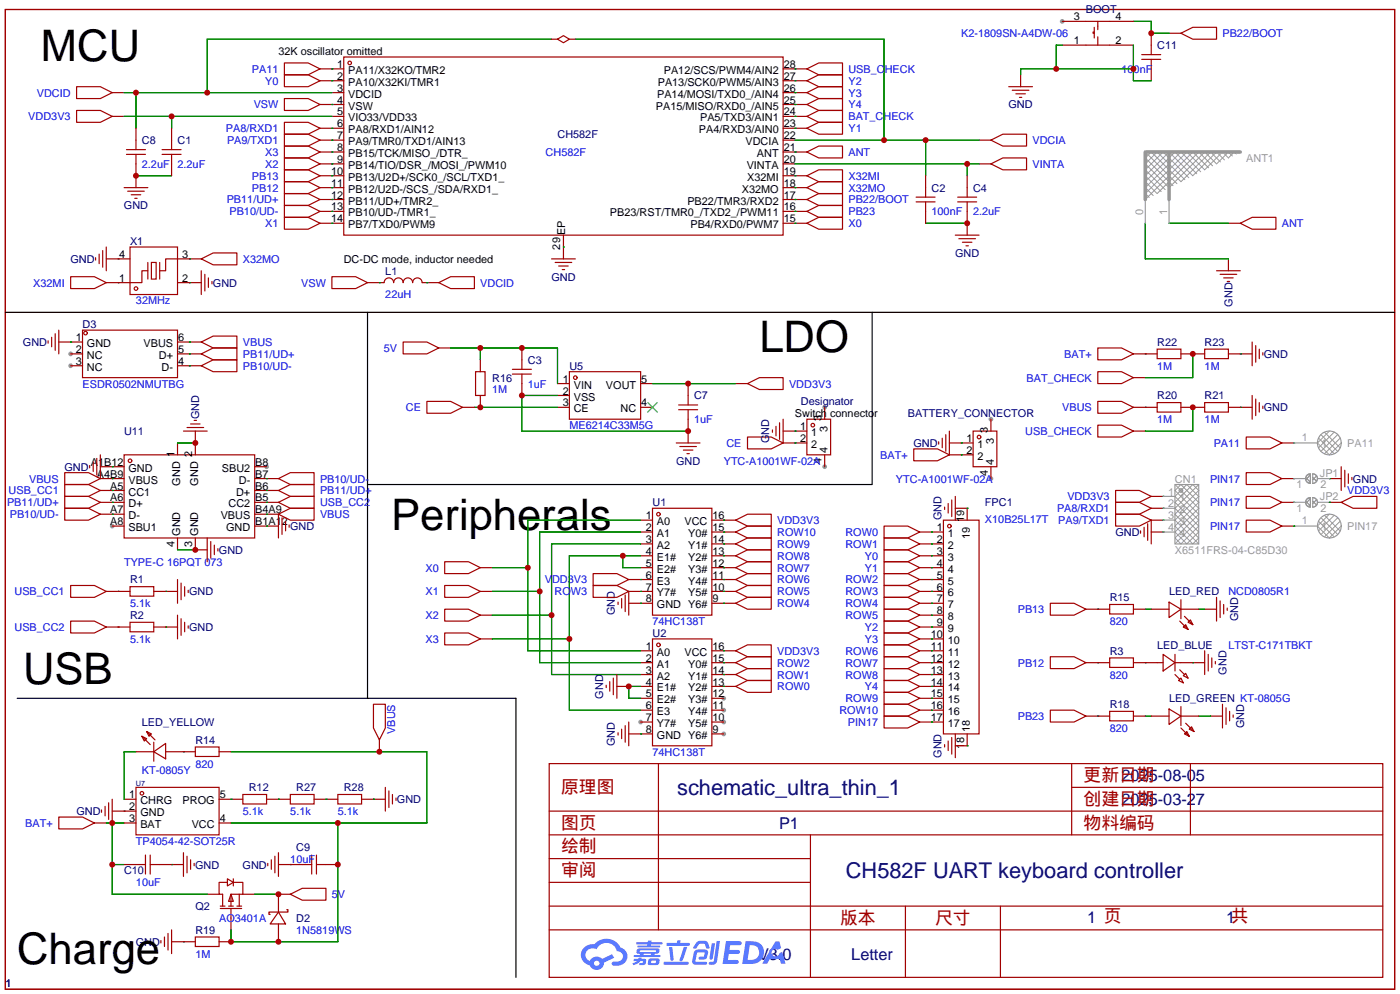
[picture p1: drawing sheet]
<svg xmlns="http://www.w3.org/2000/svg" width="299mm" height="213mm" viewBox="0 0 299 213" stroke-linecap="round" stroke-linejoin="round" font-family="sans-serif">
<g fill="#999">
<circle cx="15.1" cy="75.7" r=".51"/>
<circle cx="15.1" cy="78.2" r=".51"/>
<circle cx="227.2" cy="4.6" r=".51"/>
<circle cx="137" cy="154.4" r=".51"/>
<circle cx="154.8" cy="157" r=".51"/>
<circle cx="154.8" cy="154.4" r=".51"/>
<circle cx="154.8" cy="151.9" r=".51"/>
<circle cx="154.8" cy="149.4" r=".51"/>
<circle cx="24" cy="112.5" r=".51"/>
<circle cx="57" cy="99.8" r=".51"/>
<circle cx="212" cy="89.7" r=".51"/>
<circle cx="212" cy="102.4" r=".51"/>
<circle cx="176.4" cy="87.1" r=".51"/>
<circle cx="176.4" cy="99.8" r=".51"/>
</g>
<g fill="none" stroke="#a10000" stroke-width=".25">
<path d="M1.1 2h297.2v209.6h-297.2zM117.5 163.3h178.3v45.7h-178.3zM117.5 178.6h178.3M117.5 173.5h178.3M140.8 163.3v35.6M173.4 178.6v30.4M229.2 163.3v15.3M229.2 168.4h66.6M254.6 163.3v15.3M117.5 183.6h55.9M117.5 198.9h178.3M117.5 193.8h178.3"/>
<path d="M117.5 188.7h55.9M193.7 193.8v15.2M214 193.8v15.2"/>
</g>
<g fill="#5487ff">
<path d="M155.3 201.3h2.7a.48 .48 0 0 1 .7 .4 .48 .48 0 0 1-.7 .5h-1.8l-.2 1h1.9a.43 .43 0 0 1 .4 .4 .43 .43 0 0 1-.5 .4h-1.9l-.2 1.3h1.7a.45 .45 0 0 1 .6 .2 .45 .45 0 0 1-.2 .6l-3.2 .1z"/>
<path d="M165.9 201.3h.8l.4 1.5-.7 .3a.84 .84 0 0 0-1.2 .3 .84 .84 0 0 0 .3 1.2 .84 .84 0 0 0 1.1-.5l.1-.2 .6-.3 .7 2.5h-.9l-.3-1h-2.1l-.6 1h-1.1z"/>
<path d="M152.2 201.8h.8l-.5 3.2a.36 .36 0 0 1-.4 .3 .36 .36 0 0 1-.3-.4z"/>
<path d="M153.3 201.3h.7l-.6 4.3a1.13 1.13 0 0 1-1.8 .5l.2-.4h.7l.2-.2z"/>
<path d="M149 201.6l.6-.4h1a.77 .77 0 0 1 .9 .6l.3 .9-.2 .2h-.5l-.3-.9-.2-.1h-1l-.7 1-.6-.1v-.1z"/>
<path d="M148.6 203.4l.5-.3h1.7a.81 .81 0 0 1 .7 .5 .81 .81 0 0 1-.2 .8 .81 .81 0 0 1-.9 .8h-.7a.32 .32 0 0 1-.3-.3 .32 .32 0 0 1 .4-.3h.7l.3-.9-1.7 .1-.3 1.9h2.1a.32 .32 0 0 1 .4 .4 .32 .32 0 0 1-.4 .3l-2.3-.1-.5-.3v-.5z"/>
<path d="M142 205.7h5a.33 .33 0 0 1 .3 .4 .33 .33 0 0 1-.3 .3h-4.9l-.2-.2z"/>
<path d="M146.3 202.5h.7l-.6 2a.98 .98 0 0 1-.8 1.1l-.3-.3z"/>
<path d="M143.1 202.6h.7l.3 2.6a.34 .34 0 0 1-.3 .3 .34 .34 0 0 1-.4-.2z"/>
<path d="M142.6 201.7h2.2l.2-.6h.6l-.1 .6h1.8a.32 .32 0 0 1 .3 .3 .32 .32 0 0 1-.4 .3h-4.5l-.1-.1z"/>
<path d="M135.6 205.1h.9l.1-.2 .7-.1-.1 .3h.9a.82 .82 0 0 1-.6 1.3h-.7v-.4h.6l.1-.4a.68 .68 0 0 0-1 .4l-1 .4-.2-.4 1-.4h-.8z"/>
<path d="M136.1 201.5h2.5v-.3h.8l-.1 .3h2.2l.2 .3-.2 .2h-2.3v.2h1.8l.2 .3-.2 .2h-4.5l-.1-.5h2l.1-.2h-2.3l-.1-.2z"/>
<path d="M159.5 201.3l-.7 4.9h1.6a2.5 2.5 0 0 0 3-2.5 2.5 2.5 0 0 0-3.1-2.4zM160.4 202.2a1.61 1.61 0 0 1 2 1.4 1.61 1.61 0 0 1-1.8 1.7h-.7z"/>
<path d="M136.3 203a.55 .55 0 0 0-.2 .8 .55 .55 0 0 0 .7 .2l.1 .3h-1.3v.3l5.5 .1 .2-.2-.2-.2h-1.2l.2-.3a.7 .7 0 0 0 .8-.2 .7 .7 0 0 0 0-.9l-4.1-.1zM136.9 203.3l3.3-.1 .2 .2-.2 .2h-3.2zM137.6 204h1.7l-.2 .3h-1.4z"/>
<path d="M138.8 205.2a1.05 1.05 0 0 0-.1 1.2 2.91 2.91 0 0 0 2.2-.2 .98 .98 0 0 0 0-1.2h-1.6zM139.4 205.5l.8-.1 .1 .4-.2 .2h-.8z"/>
<path d="M125 202.6a2.23 2.23 0 0 0-.7 2.3 2.23 2.23 0 0 0 1.8 1.6 1.58 1.58 0 0 0 1.8 .9 1.58 1.58 0 0 0 1.3-1.5l2.2-1.1-.5-.7-2.1 1a1.65 1.65 0 0 0-2.6 .4 1.47 1.47 0 0 1-.8-2.1 1.47 1.47 0 0 1 2.2-.4 2.3 2.3 0 0 1 2.3-1.3 2.3 2.3 0 0 1 2.1 1.7 1.12 1.12 0 0 1 1.2 1.1 1.12 1.12 0 0 1-1.1 1.2h-.7a.45 .45 0 0 0-.6 .3 .45 .45 0 0 0 .5 .5 2.21 2.21 0 0 0 2.2-.5 2.21 2.21 0 0 0 .5-2.3 2.13 2.13 0 0 0-1.3-1.1 3.3 3.3 0 0 0-5.5-.6h-1.2zM127.1 206a.57 .57 0 0 1 1.1 0 .57 .57 0 0 1-1.1 0z"/>
</g>
<g fill="none" stroke="#a10000" stroke-width=".25">
<path d="M16.4 18.5h5.1l2.5 1.3-2.5 1.3h-5.1zM24 19.8h2.5M60.8 16h5.1l2.6 1.3-2.6 1.2h-5.1zM60.8 13.5h5.1l2.6 1.2-2.6 1.3h-5.1zM68.5 14.7h5M68.5 17.3h5M71 19.8h2.5M73.5 12.2h94v38.1h-94zM118 8.4h1.3M119.3 8.4l1.2-.8 1.3 .8-1.3 .7zM121.8 8.4h1.3M167.5 14.7h5.1"/>
<path d="M167.5 17.3h5.1M167.5 19.8h5.1M172.6 19.8l2.5-1.3h5.1v2.6h-5.1zM172.6 14.7l2.5-1.2h5.1v2.5h-5.1zM172.6 17.3l2.5-1.3h5.1v2.5h-5.1zM215.8 18.5h5.1M216.5 19.3h3.6M218.3 16v2.5M227.2 9.7h15.2M227.2 4.6h15.2M234.1 6.9h-.3v.2h.3M234.1 5.8v2.3"/>
<path d="M234.8 4.6v1.7M234.8 7.9v1.8M244.2 12.7h4.1M244.2 11.7h4.1M246.3 7.1v4.6M246.3 12.7v4.6M250.1 7.1h2.5M252.6 7.1l2.5-1.3h5.1v2.6h-5.1zM16.4 23.6h5.1l2.5 1.3-2.5 1.3h-5.1zM24 24.9h2.5M27.1 33h4M27.1 32h4"/>
<path d="M29.1 27.4v4.6M29.1 33v7.1M34.7 33h4M34.7 32h4M36.7 27.4v4.6M36.7 33v4.6M60.8 26.2h5.1l2.6 1.2-2.6 1.3h-5.1zM60.8 21.1h5.1l2.6 1.3-2.6 1.2h-5.1zM60.8 28.7h5.1l2.6 1.3-2.6 1.2h-5.1zM60.8 36.3h5.1l2.6 1.3-2.6 1.3h-5.1zM60.8 38.9h5.1l2.6 1.2-2.6 1.3h-5.1zM60.8 33.8h5.1l2.6 1.3-2.6 1.2h-5.1z"/>
<path d="M60.8 31.2h5.1l2.6 1.3-2.6 1.3h-5.1zM68.5 22.4h5M68.5 27.4h5M68.5 30h5M68.5 32.5h5M68.5 35.1h5M68.5 37.6h5M71 24.9h2.5M167.5 22.4h5.1M167.5 24.9h5.1M167.5 27.4h5.1M167.5 30h2.6"/>
<path d="M167.5 32.5h5.1M167.5 35.1h2.6M167.5 37.6h5.1M172.6 32.5l2.5-1.3h5.1v2.6h-5.1zM172.6 24.9l2.5-1.3h5.1v2.6h-5.1zM172.6 37.6l2.5-1.3h5.1v2.6h-5.1zM172.6 22.4l2.5-1.3h5.1v2.5h-5.1zM172.6 27.4l2.5-1.2h5.1v2.5h-5.1zM198 37.6v4.6M206.9 37.6v4.6M209.4 30h2.6M209.4 35.1h2.6"/>
<path d="M212 30l2.5-1.3h5.1v2.5h-5.1zM212 35.1l2.5-1.3h5.1v2.5h-5.1zM217.3 20.1h2M218.1 20.8h.5M15.1 59.2h5.1l2.5 1.3-2.5 1.2h-5.1zM20.4 55.1v.5M21.2 54.4v2M22 53.6v3.6M22.7 55.4h5.1M22.7 52.8v5.1M26.5 40.1h5.1M27.3 40.9h3.6"/>
<path d="M27.8 52.8h10.2v10.2h-10.2zM28.1 41.7h2M28.8 42.4h.5M31.6 57.9h-1.2v2.6h-7.7M31.6 56.1v3.6M32.4 56.1h1v3.6h-1zM34.2 56.1v3.6M43.1 55.4l2.5-1.3h5.1v2.5h-5.1zM43.1 55.4h-7.7v2.5h-1.2M43.1 57.9v5.1M43.8 58.7v3.5M44.6 59.4v2.1"/>
<path d="M60.8 41.4h5.1l2.6 1.3-2.6 1.2h-5.1zM60.8 43.9h5.1l2.6 1.3-2.6 1.3h-5.1zM60.8 46.5h5.1l2.6 1.3-2.6 1.2h-5.1zM68.5 40.1h5M68.5 42.7h5M68.5 45.2h5M68.5 47.8h5M71 59.2h5.1l2.5 1.3-2.5 1.2h-5.1zM118 55.4h5.1M118.7 56.1h3.6M119.5 56.9h2M120.3 57.7h.5"/>
<path d="M120.5 50.3v5.1M167.5 40.1h5.1M167.5 42.7h5.1M167.5 45.2h5.1M167.5 47.8h5.1M172.6 47.8l2.5-1.3h5.1v2.5h-5.1zM172.6 42.7l2.5-1.3h5.1v2.5h-5.1zM172.6 40.1l2.5-1.2h5.1v2.5h-5.1zM172.6 45.2l2.5-1.3h5.1v2.6h-5.1zM196 43.2h4M196 42.2h4M198 43.2v4.6"/>
<path d="M204.3 50.3h5.1M204.9 43.2h4M204.9 42.2h4M205.1 51.1h3.6M205.9 51.8h2M206.6 52.6h.5M206.9 43.2v7.1M260.2 57.9h5.1M261 58.7h3.5M261.7 59.4h2.1M262.8 47.8h2.5M262.8 55.4v2.5"/>
<path d="M265.3 47.8l2.5-1.3h5.1v2.5h-5.1zM10.3 72.9v.5M11 72.1v2.1M11.8 71.4v3.5M12.6 73.2h5.1M12.6 70.6v5.1M15.1 75.7h2.6M15.1 78.2h2.6M17.7 70.6h20.3v10.2h-20.3zM38 60.5h5.1M38 75.7h5.1M38 73.2h5.1"/>
<path d="M38 78.2h5.1M43.1 73.2l2.5-1.3h5.1v2.5h-5.1zM43.1 75.7l2.5-1.3h5.1v2.6h-5.1zM43.1 78.2l2.5-1.2h5.1v2.5h-5.1zM45.3 60.2v.5M78.6 60.5l3.6-.1a1.02 1.02 0 0 1 1-1 1.02 1.02 0 0 1 1 1.1M84.2 60.4a1.02 1.02 0 0 1 1-1 1.02 1.02 0 0 1 1 1.1M86.2 73.2h5.1l2.6 1.2-2.6 1.3h-5.1zM86.2 60.4a1.02 1.02 0 0 1 1.1-1 1.02 1.02 0 0 1 1 1.1M88.3 60.4a1.02 1.02 0 0 1 1-1 1.02 1.02 0 0 1 1 1.1M90.3 60.5h3.6M93.9 60.5l2.5-1.3h5.1v2.5h-5.1z"/>
<path d="M93.9 74.4h2.5M101.7 79.5h2.1v5.1h-2.1zM102.7 77v2.5M109.6 79h4.1M111.6 74.4v4.6M121.8 79.5h15.2v10.2h-15.2zM234.8 74.4h5.1l2.5 1.3-2.5 1.3h-5.1zM234.8 79.5h5.1l2.5 1.3-2.5 1.2h-5.1zM242.4 75.7h5.1M247.5 74.7h5.1v2h-5.1zM252.6 75.7h5.1M257.7 74.7h5.1v2h-5.1z"/>
<path d="M262.5 60.2h.5M262.8 75.7h5M267.8 73.2v5M268.6 73.9v3.6M269.4 74.7v2M270.1 75.4v.5M19.2 99.6v.5M19.9 98.8v2M20.7 98v3.6M21.5 99.8h5M21.5 97.3v5.1M26.5 97.3h28v17.8h-28z"/>
<path d="M38 94.7v2.6M39.2 92.2h5.1M40 91.4h3.6M40.8 90.7h2M41.5 89.9h.5M41.8 92.2v5.1M54.5 99.8h2.5M91.3 85.9h5.1l2.5 1.2-2.5 1.3h-5.1zM98.9 87.1h2.6M102.7 84.6v2.5M109.6 80h4.1M111.6 80v4.6"/>
<path d="M119.3 82h2.5M119.3 84.6h2.5M119.3 87.1h2.5M137 82h2.6M137 87.1h2.6M144.7 94.7h5M145.2 87.6h4M145.2 86.6h4M145.4 95.5h3.6M146.2 96.3h2M146.9 97h.5M147.2 82v4.6"/>
<path d="M147.2 87.6v7.1M157.4 82h2.5M159.9 82l2.5-1.2h5.1v2.5h-5.1zM159.9 93.5h5.1l2.5 1.2-2.5 1.3h-5.1zM165.2 91.9v.6M166 91.2v2M166.8 90.4v3.6M167.5 94.7h5.1M167.5 92.2h5.1M167.5 89.7v5M172.6 89.7h5.1v7.6h-5.1zM176.4 87.1v2.6"/>
<path d="M176.4 97.3v2.5M195.5 96h5l2.6 1.3-2.6 1.3h-5zM200.8 94.5v.5M201.5 93.7v2.1M202.3 93v3.5M203.1 94.7h5.1M203.1 97.3h5.1M203.1 92.2v5.1M208.2 92.2h5v7.6h-5zM212 89.7v2.5M212 99.8v2.6M234.8 85.9h5.1l2.5 1.2-2.5 1.3h-5.1z"/>
<path d="M234.8 90.9h5.1l2.5 1.3-2.5 1.3h-5.1zM242.4 87.1h5.1M242.4 92.2h2.6M242.4 80.8h2.6M247.5 86.1h5.1v2h-5.1zM252.6 87.1h5.1M257.7 86.1h5.1v2h-5.1zM262.8 87.1h5M266.6 93.5h5.1l2.5 1.2-2.5 1.3h-5.1zM267.8 84.6v5.1M268.6 85.3v3.6M269.4 86.1v2"/>
<path d="M270.1 86.9v.5M274.2 94.7h2.5M286.9 99.8v5.1M13.8 101.1h5.1l2.6 1.3-2.6 1.2h-5.1zM13.8 106.2h5.1l2.6 1.2-2.6 1.3h-5.1zM13.8 108.7h5.1l2.6 1.3-2.6 1.3h-5.1zM13.8 103.6h5.1l2.6 1.3-2.6 1.3h-5.1zM21.5 102.4h5M21.5 104.9h5M21.5 107.4h5M21.5 110h5M24 112.5h2.5"/>
<path d="M38 115.1v2.5M41.8 115.1v2.5h2.5M44.3 115.1v5M45.1 115.8v3.6M45.8 116.6v2M46.6 117.3v.6M54.5 102.4h5.1M54.5 104.9h5.1M54.5 107.4h5.1M54.5 110h5.1M54.5 112.5h5.1M59.6 110l2.5-1.3h5.1v2.6h-5.1z"/>
<path d="M59.6 107.4l2.5-1.2h5.1v2.5h-5.1zM59.6 104.9l2.5-1.3h5.1v2.6h-5.1zM59.6 102.4l2.5-1.3h5.1v2.5h-5.1zM59.6 110v5.1M60.3 110.7v3.6M61.1 111.5v2M61.8 112.3v.5M137 111.3h2.6M137 113.8h2.6M137 116.3h2.6M137 118.9h2.6M139.6 108.7h12.7v22.9h-12.7z"/>
<path d="M152.3 111.3h5.1M152.3 113.8h5.1M152.3 116.3h5.1M152.3 118.9h5.1M157.4 111.3l2.5-1.3h5.1v2.5h-5.1zM157.4 118.9l2.5-1.3h5.1v2.5h-5.1zM157.4 116.3l2.5-1.2h5.1v2.5h-5.1zM157.4 113.8l2.5-1.3h5.1v2.6h-5.1zM189.1 112.5h5.1l2.5 1.3-2.5 1.3h-5.1zM189.1 115.1h5.1l2.5 1.2-2.5 1.3h-5.1zM189.1 117.6h5.1l2.5 1.3-2.5 1.2h-5.1zM196.7 113.8h5.1"/>
<path d="M196.7 116.3h5.1M196.7 118.9h5.1M201.8 111.3h7.6v45.7h-7.6zM202.1 108.5v.5M202.8 107.7v2M203.6 106.9v3.6M204.3 108.7h2.6v2.6M204.3 106.2v5.1M238.6 107.4h5.1l2.6 1.3-2.6 1.3h-5.1zM238.6 110h5.1l2.6 1.3-2.6 1.2h-5.1zM238.6 104.9h5.1l2.6 1.3-2.6 1.2h-5.1zM244 113.5v.5"/>
<path d="M244.7 112.8v2M245.5 112v3.6M246.3 108.7h2.5M246.3 111.3h2.5M246.3 111.3v5M246.3 113.8h2.5M246.3 106.2h2.5M266.6 101.1h5.1l2.5 1.3-2.5 1.2h-5.1zM266.6 106.2h5.1l2.5 1.2-2.5 1.3h-5.1zM266.6 111.3h5.1l2.5 1.2-2.5 1.3h-5.1zM274.2 102.4h2.5M274.2 107.4h2.5"/>
<path d="M274.2 112.5h2.5M284.4 102.4h2.5M284.4 107.4h2.5M286.9 107.4l2.5-1.2h5.1v2.5h-5.1zM287.7 100.6v3.5M288.4 101.3v2.1M289.2 102.1v.5M15.1 125.2h5.1l2.5 1.3-2.5 1.3h-5.1zM15.1 132.8h5.1l2.5 1.3-2.5 1.3h-5.1zM22.7 126.5h5.1M22.7 134.1h5.1M27.8 125.5h5.1v2h-5.1z"/>
<path d="M27.8 133.1h5.1v2h-5.1zM32.9 126.5h5.1M32.9 134.1h5.1M38 124v5M38 131.6v5.1M38.7 124.7v3.6M38.7 132.3v3.6M39.5 125.5v2M39.5 133.1v2M40.3 126.2v.5M40.3 133.9v.5M95.1 120.1h5.1l2.5 1.3-2.5 1.3h-5.1z"/>
<path d="M95.1 125.2h5.1l2.5 1.3-2.5 1.3h-5.1zM95.1 130.3h5.1l2.5 1.3-2.5 1.2h-5.1zM95.1 135.4h5.1l2.5 1.3-2.5 1.2h-5.1zM102.7 126.5h2.6M102.7 121.4h2.6M102.7 131.6h2.6M102.7 136.7h2.6M126.9 122.7h5.1l2.5 1.3-2.5 1.2h-5.1zM126.9 125.2h5.1l2.5 1.3-2.5 1.3h-5.1zM132.2 128.8v.5M133 128v2M133.7 127.3v3.5"/>
<path d="M134.5 126.5h5.1M134.5 124h5.1M134.5 129h5.1M134.5 126.5v5.1M137 121.4h2.6M137 139.2h2.6M139.6 136.7h12.7v22.8h-12.7zM152.3 126.5h5.1M152.3 121.4h5.1M152.3 124h5.1M152.3 129h5.1M152.3 139.2h5.1"/>
<path d="M157.4 139.2l2.5-1.3h5.1v2.6h-5.1zM157.4 129l2.5-1.2h5.1v2.5h-5.1zM157.4 126.5l2.5-1.3h5.1v2.6h-5.1zM157.4 124l2.5-1.3h5.1v2.5h-5.1zM157.4 121.4l2.5-1.3h5.1v2.6h-5.1zM189.1 122.7h5.1l2.5 1.3-2.5 1.2h-5.1zM189.1 125.2h5.1l2.5 1.3-2.5 1.3h-5.1zM189.1 127.8h5.1l2.5 1.2-2.5 1.3h-5.1zM189.1 130.3h5.1l2.5 1.3-2.5 1.2h-5.1zM189.1 137.9h5.1l2.5 1.3-2.5 1.3h-5.1zM189.1 120.1h5.1l2.5 1.3-2.5 1.3h-5.1zM189.1 132.8h5.1l2.5 1.3-2.5 1.3h-5.1z"/>
<path d="M189.1 135.4h5.1l2.5 1.3-2.5 1.2h-5.1zM196.7 126.5h5.1M196.7 134.1h5.1M196.7 121.4h5.1M196.7 124h5.1M196.7 129h5.1M196.7 139.2h5.1M196.7 131.6h5.1M196.7 136.7h5.1M224.7 129h5l2.6 1.3-2.6 1.3h-5zM232.3 130.3h5.1M237.4 129.3h5v2h-5z"/>
<path d="M242.4 130.3h2.6M246.3 130.3h3.8M248.8 140l2.5 1.7-2.5 1.8zM250.1 128.8l2.5 1.5-2.5 1.8zM251.3 140v3.5M252.3 132.8l1.8 1.8M252.6 130.3h3.8M252.6 128.3v4M253.1 134.1l.5-.5 .5 1zM253.4 131.8l1.7 1.8M254.1 133.1l.5-.5 .5 1zM257.7 139.2v5.1"/>
<path d="M257.7 130.3h2.5M258.4 140v3.5M260.2 127.8v5M261 128.5v3.6M261.7 129.3v2M262.5 130v.6M30.4 157.5l1 .5-.5 .5zM30.4 157.5l1.7 1.8M31.4 156.5l1 .5-.5 .5zM31.4 156.5l1.7 1.7M32.9 158.8v4M41.8 159.8h5.1v2h-5.1z"/>
<path d="M79.9 150.6h2.5v5.1l-1.2 2.5-1.3-2.5zM81.2 158.2v2.6M129.7 146.6v.5M130.4 145.8v2M131.2 145v3.6M132 146.8h2.5M132 144.3v5.1M132.2 156.7v.5M133 156v2M133.7 155.2v3.6M134.5 157h5.1M134.5 154.4v5.1"/>
<path d="M137 141.7h2.6M137 144.3h2.6M137 146.8h2.6M137 149.4h2.6M137 151.9h2.6M137 154.4h2.6M152.3 141.7h5.1M152.3 144.3h5.1M152.3 146.8h5.1M152.3 149.4h2.5M152.3 151.9h2.5M152.3 154.4h2.5"/>
<path d="M152.3 157h2.5M157.4 146.8l2.5-1.3h5.1v2.6h-5.1zM157.4 144.3l2.5-1.3h5.1v2.5h-5.1zM157.4 141.7l2.5-1.2h5.1v2.5h-5.1zM189.1 140.5h5.1l2.5 1.2-2.5 1.3h-5.1zM189.1 143h5.1l2.5 1.3-2.5 1.2h-5.1zM189.1 148.1h5.1l2.5 1.3-2.5 1.2h-5.1zM189.1 150.6h5.1l2.5 1.3-2.5 1.3h-5.1zM189.1 145.5h5.1l2.5 1.3-2.5 1.3h-5.1zM189.1 153.2h5.1l2.5 1.2-2.5 1.3h-5.1zM196.7 141.7h5.1M196.7 144.3h5.1"/>
<path d="M196.7 146.8h5.1M196.7 149.4h5.1M196.7 151.9h5.1M196.7 154.4h5.1M202.1 159.3v.5M202.8 158.5v2M203.6 157.7v3.6M204.3 157v5.1M206.9 157v2.5h-2.6M224.7 140.5h5l2.6 1.2-2.6 1.3h-5zM224.7 151.9h5l2.6 1.3-2.6 1.2h-5zM232.3 141.7h5.1"/>
<path d="M232.3 153.2h5.1M237.4 140.7h5v2h-5zM237.4 152.1h5v2.1h-5zM242.4 141.7h6.4M242.4 153.2h2.6M246.3 153.2h3.8M250.1 151.6l2.5 1.6-2.5 1.7zM251.3 141.7h6.4M251.3 144.3l1 1M252.1 145.5l.5-.5 .5 1.1zM252.3 143.3l1.1 1M252.6 153.2h3.8"/>
<path d="M252.6 151.1v4.1M252.6 155.7l1.8 1.8M253.1 144.5l.5-.5 .5 1zM253.4 157l.5-.5 .5 1zM253.6 154.7l1.8 1.8M254.4 156l.5-.6 .5 1.1zM259 153.2h2.5M259.2 140.7v2M260 141.5v.5M261.5 150.6v5.1M262.3 151.4v3.5M263 152.1v2.1"/>
<path d="M263.8 152.9v.5M12.6 174.8h5.1l2.5 1.2-2.5 1.3h-5.1zM20.2 176h2.5M21.7 173.2v.5M22.5 172.5v2M23.2 171.7v3.6M24 173.5h5.1M24 170.9v5.1M26.5 176h2.6M26.5 170.9h2.6M29.1 168.4h17.8v10.2h-17.8zM29.1 160.8h3.8"/>
<path d="M32.9 160.8l2.5-1.8v3.3zM35.4 160.8h6.4M46.9 176h2.5M46.9 170.9h5M46.9 160.8h2.5M51.9 169.9h5.1v2.1h-5.1zM57 170.9h5.1M62.1 169.9h5.1v2.1h-5.1zM67.2 170.9h5.1M72.3 169.9h5v2.1h-5zM77.3 170.9h5.1M82.4 168.4v5.1"/>
<path d="M83.2 169.2v3.5M83.9 169.9v2.1M84.7 170.7v.5M26.5 184.9h4.6M31.1 182.9v4M32.1 184.9h7.1M32.1 182.9v4M35.9 199.6v3.6M36.7 198.9v5.1M39.2 182.4v5.1M40 183.1v3.6M40.8 183.9v2"/>
<path d="M41.5 184.7v.5M44.3 191.3h2.6M47.1 194.3h4.6M47.1 193.8h1M48.6 188l1.3 .7-1.3 .8zM48.6 188.7h-1.7v2.6h.7v2.5M48.9 193.8h1M49.4 191.3l.5 1.5h-1zM49.4 194.3v4.6M49.9 188.7h2v2.6M49.9 188v1.5M50.7 193.8h1"/>
<path d="M51.2 191.3v2.5M51.9 191.3h-2.5v2.5M51.9 191.3h2.6M57.3 184.7v.5M58 183.9v2M58.8 183.1v3.6M59.6 195.1h-2.1v.5h.3M59.6 195.1l1.5 2.5h-3.3zM59.6 182.4v5.1M59.6 197.6v3.8M59.6 184.9h7.1M61.3 194.6h.3v.5h-2"/>
<path d="M62.1 191.3l2.5-1.3h5.1v2.5h-5.1zM62.1 191.3h-2.5v3.8M66.7 182.9v4M67.7 184.9h4.6M67.7 182.9v4M34.4 201.2v.5M35.2 200.4v2M36.7 201.4h5.1M41.8 200.4h5.1v2h-5.1zM46.9 201.4h2.5"/>
<circle cx="74.8" cy="13.5" r=".38"/>
<circle cx="18.3" cy="71.2" r=".38"/>
<circle cx="29.1" cy="61.7" r=".38"/>
<circle cx="27.8" cy="98.6" r=".38"/>
<circle cx="123.1" cy="80.8" r=".38"/>
<circle cx="173.9" cy="90.9" r=".38"/>
<circle cx="209.4" cy="93.5" r=".38"/>
<circle cx="140.8" cy="110" r=".38"/>
<circle cx="203.1" cy="112.5" r=".38"/>
<circle cx="140.8" cy="137.9" r=".38"/>
<circle cx="30.4" cy="169.7" r=".38"/>
</g>
<g fill="none" stroke="#008700" stroke-width=".25">
<path d="M26.5 19.8h44.5M29.1 19.8v7.6M71 17.3h.1M71 14.7h.1M118 8.4h-73.7v11.4M123.1 8.4h66v21.6M170.1 14.7h.1M170.1 19.8h.1M170.1 17.3h.1M227.2 9.7h-1.3v5M242.4 4.6h3.9v2.5h3.8M242.4 14.7h-24.1v1.3"/>
<path d="M242.4 9.7v7.6h3.9M26.5 24.9h44.5M29.1 37.6h7.6M36.7 24.9v2.5M71 27.4h.1M71 22.4h.1M71 30h.1M71 37.6h.1M71 35.1h.1M71 32.5h.1M170.1 32.5h.1M170.1 37.6h.1"/>
<path d="M170.1 24.9h.1M170.1 22.4h.1M170.1 27.4h.1M170.1 35.1h39.3M170.1 30h39.3M198 30v7.6M206.9 35.1v2.5M25.3 55.4h.1M40.5 55.4h.1M71 42.7h.1M71 45.2h.1M71 47.8h.1"/>
<path d="M71 40.1h.1M120.5 52.8h.1M170.1 47.8h.1M170.1 42.7h.1M170.1 40.1h.1M170.1 45.2h.1M198 47.8h8.9M245 47.8v7.6h17.8M250.1 47.8h12.7M15.1 73.2h.1M25.3 60.5h.1M40.5 60.5h.1"/>
<path d="M40.5 73.2h.1M40.5 75.7h.1M40.5 78.2h.1M81.2 60.5h.1M91.3 60.5h.1M96.4 74.4h22.9v7.6M102.7 74.4v2.6M245 75.7h.1M255.1 75.7v5.1h-10.1M265.3 75.7h.1M24 99.8h.1M38 94.7h3.8"/>
<path d="M101.5 87.1h17.8M119.3 84.6h-7.7v7.6h35.6M139.6 82h17.8M170.1 94.7h.1M170.1 92.2h.1M205.6 97.3h.1M205.6 94.7h.1M245 87.1h.1M255.1 87.1v5.1h-10.1M265.3 87.1h.1M276.7 94.7h.1M24 102.4h.1"/>
<path d="M24 107.4h.1M24 110h.1M24 104.9h.1M38 117.6h3.8M57 112.5h.1M57 110h.1M57 107.4h.1M57 104.9h.1M57 102.4h.1M133.2 118.9v2.5h3.8M137 111.3h-24.1v27.9h24.1M137 113.8h-21.6v27.9h21.6"/>
<path d="M137 116.3h-19v28h19M137 118.9h-15.2v33h15.2M154.8 111.3h.1M154.8 118.9h.1M154.8 116.3h.1M154.8 113.8h.1M199.3 113.8h.1M199.3 116.3h.1M199.3 118.9h.1M206.9 108.7h.1M248.8 106.2h.1M248.8 113.8h.1"/>
<path d="M248.8 108.7h.1M248.8 111.3h.1M276.7 102.4h.1M276.7 107.4h.1M276.7 112.5h.1M284.4 102.4h.1M284.4 107.4h.1M25.3 126.5h.1M25.3 134.1h.1M35.4 134.1h.1M35.4 126.5h.1M105.3 121.4h7.6"/>
<path d="M105.3 126.5h10.1M105.3 131.6h12.7M105.3 136.7h16.5M137 129h.1M137 124h.1M137 126.5h.1M154.8 139.2h.1M154.8 129h.1M154.8 126.5h.1M154.8 124h.1M154.8 121.4h.1M199.3 124h.1"/>
<path d="M199.3 126.5h.1M199.3 129h.1M199.3 131.6h.1M199.3 139.2h.1M199.3 121.4h.1M199.3 134.1h.1M199.3 136.7h.1M234.8 130.3h.1M245 130.3h1.3M256.4 130.3h1.3M137 157h.1M137 146.8h-2.5v2.6h2.5"/>
<path d="M154.8 146.8h.1M154.8 144.3h.1M154.8 141.7h.1M199.3 141.7h.1M199.3 144.3h.1M199.3 149.4h.1M199.3 151.9h.1M199.3 146.8h.1M199.3 154.4h.1M206.9 159.5h.1M234.8 141.7h.1M234.8 153.2h.1"/>
<path d="M245 141.7h.1M245 153.2h1.3M255.1 141.7h.1M256.4 153.2h2.6M22.7 176h3.8M24 176v15.3h20.3M26.5 173.5h.1M29.1 160.8h-2.6v10.1M39.2 160.8h.1M49.4 170.9h.1M49.4 160.8h41.9v15.2h-41.9M59.6 170.9h.1"/>
<path d="M69.7 170.9h.1M72.3 176v25.4h-22.9v-2.5M79.9 170.9h.1M24 184.9h2.5M36.7 184.9h.1M54.5 191.3h5.1M62.1 184.9h.1M39.2 201.4h.1"/>
</g>
<path d="M138.6 86.1l2 2M140.6 86.1l-2 2" fill="none" stroke="#3c3" stroke-width=".25"/>
<path d="M1.1 66.8h297.2M78.6 66.8v82.6M186.6 66.8v36.8h-108M3.7 149.4h106.7v59.6" fill="none" stroke="#000" stroke-width=".25"/>
<path d="M250.1 32.5v10.2M265.3 32.5h-20.3v10.2" fill="none" stroke="#999" stroke-width=".76"/>
<g fill="none" stroke="#999" stroke-width=".21">
<path d="M245 32.5l6.8 6.8M254.3 38l-5.5-5.5-3.8 3.8 4.2 4.3M256.8 36.7l-4.2-4.2-7.6 7.6 1.7 1.7M258.5 35.9l-3.4-3.4-10.1 10.2M259.4 35.5l-3-3-8.9 8.9-2.5-2.5 6.3-6.4 4.7 4.7M261.1 34.6l-2.1-2.1-6.4 6.4-6.3-6.4-1.3 1.3 5.9 5.9M261.9 34.2l-1.7-1.7-5.1 5.1-5-5.1-5.1 5.1 3.4 3.4M263.6 33.4l-.8-.9-2.6 2.6-2.5-2.6-7.6 7.6-5.1-5 2.5-2.6 5.9 5.9M264.5 32.9l-.5-.4-1.2 1.3-1.3-1.3-3.8 3.8-3.8-3.8-8.9 8.9 .8 .8M282 93.7l3.4 3.4M282.6 92.9l3.5 3.6M283.3 92.4l3.4 3.4"/>
<path d="M284.4 92.2l-2.6 2.5 2.6 2.6 2.5-2.6M285.4 92.4l-3.4 3.4M286.1 92.9l-3.5 3.6M286.7 93.7l-3.4 3.4M251.3 116.3l5.1-5-5.1-5.1 2.6-2.6 2.5 2.6-5.1 5.1 5.1 5M251.3 103.6l5.1 5.1-5.1 5.1 2.6 2.5 2.5-2.5-5.1-5.1 5.1-5.1M252.6 103.6l-1.3 1.3 5.1 5.1-5.1 5.1 1.3 1.2 3.8-3.8-5.1-5.1 3.8-3.8 1.3 1.3-5.1 5.1 5.1 5.1-1.3 1.2-3.8-3.8 5.1-5.1zM252.8 104.6l.1 .1M252.9 105.1l-.1 .1M279.3 107.2l1 1M279.3 102.1l1 1M279.9 106.5l.4 .4"/>
<path d="M279.9 101.4l.4 .5M280.3 106.7l-1 1M280.3 107.9l-.4 .5M280.3 101.6l-1 1M280.3 102.9l-.4 .4M280.8 107.2l.8 .8M280.8 102.1l.8 .8M281.6 106.9l-.8 .8M281.6 101.8l-.8 .8M282 111.5l3.4 3.3M282.6 110.7l3.5 3.6M283.3 110.2l3.4 3.4"/>
<path d="M284.4 110l-2.6 2.5 2.6 2.6 2.5-2.6M285.4 110.2l-3.4 3.4M286.1 110.7l-3.5 3.6M286.7 111.5l-3.4 3.3"/>
</g>
<g fill="none" stroke="#999" stroke-width=".25">
<path d="M245 42.7v5.1M250.1 42.7v5.1M276.7 94.7h5.1M248.8 106.2h2.5M248.8 108.7h2.5M248.8 111.3h2.5M248.8 113.8h2.5M251.3 103.6h5.1v12.7h-5.1zM276.7 107.4h2.6M276.7 112.5h5.1M276.7 102.4h2.6M279.6 106.7l.7-.3v2.1a1.02 1.02 0 0 1-.9-.7 1.02 1.02 0 0 1 .2-1.1z"/>
<path d="M279.6 101.6l.7-.3v2.1a1.02 1.02 0 0 1-.9-.6 1.02 1.02 0 0 1 .2-1.2zM280.8 106.4a1.02 1.02 0 0 1 1 1 1.02 1.02 0 0 1-1 1.1zM280.8 101.3a1.02 1.02 0 0 1 1 1.1 1.02 1.02 0 0 1-1 1zM281.8 107.4h2.6M281.8 102.4h2.6"/>
<circle cx="284.4" cy="94.7" r="2.54"/>
<circle cx="252.6" cy="104.9" r=".38"/>
<circle cx="284.4" cy="112.5" r="2.54"/>
</g>
<g fill="#c00">
<circle cx="206.9" cy="35.1" r=".63"/>
<circle cx="36.7" cy="24.9" r=".63"/>
<circle cx="206.9" cy="47.8" r=".63"/>
<circle cx="29.1" cy="37.6" r=".63"/>
<circle cx="198" cy="30" r=".63"/>
<circle cx="189.1" cy="30" r=".63"/>
<circle cx="29.1" cy="19.8" r=".63"/>
<circle cx="44.3" cy="19.8" r=".63"/>
<circle cx="147.2" cy="82" r=".63"/>
<circle cx="111.6" cy="84.6" r=".63"/>
<circle cx="147.2" cy="92.2" r=".63"/>
<circle cx="81.2" cy="160.8" r=".63"/>
<circle cx="72.3" cy="176" r=".63"/>
<circle cx="72.3" cy="184.9" r=".63"/>
<circle cx="59.6" cy="201.4" r=".63"/>
<circle cx="49.4" cy="201.4" r=".63"/>
<circle cx="24" cy="176" r=".63"/>
<circle cx="24" cy="184.9" r=".63"/>
<circle cx="59.6" cy="191.3" r=".63"/>
<circle cx="102.7" cy="87.1" r=".63"/>
<circle cx="255.1" cy="87.1" r=".63"/>
<circle cx="255.1" cy="75.7" r=".63"/>
<circle cx="246.3" cy="7.1" r=".63"/>
<circle cx="225.9" cy="14.7" r=".63"/>
<circle cx="242.4" cy="14.7" r=".63"/>
<circle cx="41.8" cy="94.7" r=".63"/>
<circle cx="41.8" cy="117.6" r=".63"/>
<circle cx="112.9" cy="121.4" r=".63"/>
<circle cx="115.4" cy="126.5" r=".63"/>
<circle cx="118" cy="131.6" r=".63"/>
<circle cx="133.2" cy="118.9" r=".63"/>
<circle cx="121.8" cy="136.7" r=".63"/>
<circle cx="134.5" cy="146.8" r=".63"/>
<circle cx="111.6" cy="74.4" r=".63"/>
<circle cx="102.7" cy="74.4" r=".63"/>
</g>
<g font-size="9.3">
<text x="8.8" y="13">MCU</text>
<text x="162.4" y="75.3">LDO</text>
<text x="83.7" y="113.4">Peripherals</text>
<text x="5" y="146.4">USB</text>
<text x="3.7" y="206.1">Charge</text>
</g>
<g font-size="4.7" fill="#000080">
<text x="144.8" y="170.1">schematic_ultra_thin_1</text>
<text x="180.9" y="187.9">CH582F UART keyboard controller</text>
</g>
<g font-size="3.8" fill="#a00000">
<text x="231.8" y="167.1">更新日期</text>
<text x="120" y="169.6">原理图</text>
<text x="231.8" y="172.2">创建日期</text>
<text x="120" y="177.2">图页</text>
<text x="231.8" y="177.2">物料编码</text>
<text x="120" y="182.3">绘制</text>
<text x="120" y="187.4">审阅</text>
<text x="179.7" y="197.6">版本</text>
<text x="200" y="197.6">尺寸</text>
</g>
<g font-size="3.5" fill="#000080">
<text x="239.9" y="167.1">2025-08-05</text>
<text x="239.9" y="172.2">2025-03-27</text>
<text x="166.6" y="177.3">P1</text>
<text x="232.6" y="197.4">1 页</text>
<text x="262.3" y="197.4">1共</text>
<text x="162.1" y="205.2">V3.0</text>
<text x="182.1" y="205.2">Letter</text>
</g>
<g font-size="2.3">
<text x="229.7" y="4.4">3</text>
<text x="238.6" y="4.4">4</text>
<text x="59.6" y="11.8">32K oscillator omitted</text>
<text x="229.7" y="9.5">1</text>
<text x="238.6" y="9.5">2</text>
<text x="72.1" y="17.1">2</text>
<text x="72.1" y="14.5">1</text>
<text x="74.5" y="15.8">PA11/X32KO/TMR2</text>
<text x="142" y="15.8">PA12/SCS/PWM4/AIN2</text>
<text x="167.6" y="14.5">28</text>
<text x="167.6" y="17.1">27</text>
<text x="72.1" y="22.2">4</text>
<text x="72.1" y="19.6">3</text>
<text x="74.5" y="23.4">VSW</text>
<text x="74.5" y="20.9">VDCID</text>
<text x="74.5" y="18.4">PA10/X32KI/TMR1</text>
<text x="140.3" y="23.4">PA15/MISO/RXD0_/AIN5</text>
<text x="140.6" y="20.9">PA14/MOSI/TXD0_/AIN4</text>
<text x="140.7" y="18.4">PA13/SCK0/PWM5/AIN3</text>
<text x="167.6" y="19.6">26</text>
<text x="167.6" y="22.2">25</text>
<text x="72.1" y="29.8">7</text>
<text x="72.1" y="27.2">6</text>
<text x="72.1" y="24.7">5</text>
<text x="74.5" y="28.5">PA8/RXD1/AIN12</text>
<text x="74.5" y="26">VIO33/VDD33</text>
<text x="149.5" y="28.5">PA4/RXD3/AIN0</text>
<text x="149.8" y="26">PA5/TXD3/AIN1</text>
<text x="167.6" y="24.7">24</text>
<text x="167.6" y="27.2">23</text>
<text x="167.6" y="29.8">22</text>
<text x="72.1" y="34.9">9</text>
<text x="72.1" y="32.3">8</text>
<text x="74.5" y="33.6">PB15/TCK/MISO_/DTR_</text>
<text x="74.5" y="31.1">PA9/TMR0/TXD1/AIN13</text>
<text x="159.5" y="31.1">VDCIA</text>
<text x="161.9" y="33.6">ANT</text>
<text x="167.6" y="32.3">21</text>
<text x="167.6" y="34.9">20</text>
<text x="70.8" y="39.9">11</text>
<text x="70.8" y="37.4">10</text>
<text x="74.5" y="41.2">PB12/U2D-/SCS_/SDA/RXD1_</text>
<text x="74.5" y="38.7">PB13/U2D+/SCK0_/SCL/TXD1_</text>
<text x="74.5" y="36.1">PB14/TIO/DSR_/MOSI_/PWM10</text>
<text x="158.7" y="41.2">X32MO</text>
<text x="159.7" y="36.1">VINTA</text>
<text x="159.8" y="38.7">X32MI</text>
<text x="167.6" y="37.4">19</text>
<text x="167.6" y="39.9">18</text>
<text x="70.8" y="47.6">14</text>
<text x="70.8" y="45">13</text>
<text x="70.8" y="42.5">12</text>
<text x="74.5" y="46.3">PB10/UD-/TMR1_</text>
<text x="74.5" y="43.8">PB11/UD+/TMR2_</text>
<text x="130.5" y="46.3">PB23/RST/TMR0_/TXD2_/PWM11</text>
<text x="147" y="43.8">PB22/TMR3/RXD2</text>
<text x="167.6" y="42.5">17</text>
<text x="167.6" y="45">16</text>
<text x="167.6" y="47.6">15</text>
<text x="74.5" y="48.8">PB7/TXD0/PWM9</text>
<text x="119.8" y="53.4" transform="rotate(-90 119.8 53.4)">29</text>
<text x="120.9" y="50.3" transform="rotate(-90 120.9 50.3)">EP</text>
<text x="147.7" y="48.8">PB4/RXD0/PWM7</text>
<text x="25.5" y="55.2">4</text>
<text x="39" y="55.2">3</text>
<text x="73.5" y="56.2">DC-DC mode, inductor needed</text>
<text x="25.5" y="60.3">1</text>
<text x="39" y="60.3">2</text>
<text x="16.2" y="73">1</text>
<text x="16.2" y="75.5">2</text>
<text x="18.6" y="74.2">GND</text>
<text x="18.6" y="76.8">NC</text>
<text x="30.7" y="74.2">VBUS</text>
<text x="34" y="76.8">D+</text>
<text x="38.1" y="75.5">5</text>
<text x="38.1" y="73">6</text>
<text x="16.2" y="78">3</text>
<text x="18.6" y="79.3">NC</text>
<text x="34.6" y="79.3">D-</text>
<text x="38.1" y="78">4</text>
<text x="120.4" y="81.9">1</text>
<text x="122.7" y="83.1">VIN</text>
<text x="129.6" y="83.1">VOUT</text>
<text x="137.2" y="81.9">5</text>
<text x="120.4" y="84.4">2</text>
<text x="120.4" y="86.9">3</text>
<text x="122.7" y="85.7">VSS</text>
<text x="122.7" y="88.2">CE</text>
<text x="132.7" y="88.2">NC</text>
<text x="137.2" y="86.9">4</text>
<text x="170.1" y="89.2">Switch connector</text>
<text x="171.2" y="92">1</text>
<text x="171.2" y="94.6">2</text>
<text x="173.5" y="93.3">1</text>
<text x="173.5" y="95.8">2</text>
<text x="175.7" y="90" transform="rotate(-90 175.7 90)">3</text>
<text x="177" y="92.4" transform="rotate(-90 177 92.4)">3</text>
<text x="206.7" y="94.6">1</text>
<text x="209.1" y="95.8">1</text>
<text x="211.3" y="92.6" transform="rotate(-90 211.3 92.6)">3</text>
<text x="212.6" y="94.9" transform="rotate(-90 212.6 94.9)">3</text>
<text x="19.4" y="99.6">A1B12</text>
<text x="27.5" y="100.9">GND</text>
<text x="37.3" y="97.6" transform="rotate(-90 37.3 97.6)">1</text>
<text x="41.1" y="97.6" transform="rotate(-90 41.1 97.6)">2</text>
<text x="47.5" y="100.9">SBU2</text>
<text x="54.6" y="99.6">B8</text>
<text x="175.7" y="99.2" transform="rotate(-90 175.7 99.2)">4</text>
<text x="177" y="96.8" transform="rotate(-90 177 96.8)">4</text>
<text x="206.7" y="97.1">2</text>
<text x="209.1" y="98.4">2</text>
<text x="211.3" y="101.7" transform="rotate(-90 211.3 101.7)">4</text>
<text x="212.6" y="99.4" transform="rotate(-90 212.6 99.4)">4</text>
<text x="20.7" y="102.2">A4B9</text>
<text x="23.6" y="104.7">A5</text>
<text x="23.6" y="107.3">A6</text>
<text x="27.5" y="103.4">VBUS</text>
<text x="27.5" y="106">CC1</text>
<text x="38.6" y="103.9" transform="rotate(-90 38.6 103.9)">GND</text>
<text x="42.4" y="103.9" transform="rotate(-90 42.4 103.9)">GND</text>
<text x="50.5" y="106">D+</text>
<text x="51.1" y="103.4">D-</text>
<text x="54.6" y="107.3">B5</text>
<text x="54.6" y="104.7">B6</text>
<text x="54.6" y="102.2">B7</text>
<text x="23.6" y="109.8">A7</text>
<text x="23.6" y="112.3">A8</text>
<text x="27.5" y="108.5">D+</text>
<text x="27.5" y="111.1">D-</text>
<text x="27.5" y="113.6">SBU1</text>
<text x="47.2" y="111.1">VBUS</text>
<text x="48.4" y="113.6">GND</text>
<text x="48.9" y="108.5">CC2</text>
<text x="54.6" y="112.3">B1A12</text>
<text x="54.6" y="109.8">B4A9</text>
<text x="138.2" y="111.1">1</text>
<text x="138.2" y="113.6">2</text>
<text x="140.5" y="112.3">A0</text>
<text x="146.4" y="112.3">VCC</text>
<text x="152.4" y="113.6">15</text>
<text x="152.4" y="111.1">16</text>
<text x="200.4" y="113.6">1</text>
<text x="206.2" y="111.6" transform="rotate(-90 206.2 111.6)">19</text>
<text x="37.3" y="117" transform="rotate(-90 37.3 117)">4</text>
<text x="38.6" y="114.6" transform="rotate(-90 38.6 114.6)">GND</text>
<text x="41.1" y="117" transform="rotate(-90 41.1 117)">3</text>
<text x="42.4" y="114.6" transform="rotate(-90 42.4 114.6)">GND</text>
<text x="138.2" y="116.1">3</text>
<text x="138.2" y="118.7">4</text>
<text x="140.5" y="114.9">A1</text>
<text x="140.5" y="117.4">A2</text>
<text x="140.5" y="120">E1#</text>
<text x="147.2" y="120">Y2#</text>
<text x="147.2" y="117.4">Y1#</text>
<text x="147.2" y="114.9">Y0#</text>
<text x="152.4" y="118.7">13</text>
<text x="152.4" y="116.1">14</text>
<text x="200.4" y="116.1">2</text>
<text x="200.4" y="118.7">3</text>
<text x="202.7" y="114.9">1</text>
<text x="202.7" y="117.4">2</text>
<text x="202.7" y="120">3</text>
<text x="207.5" y="115.3" transform="rotate(-90 207.5 115.3)">19</text>
<text x="138.2" y="121.2">5</text>
<text x="138.2" y="123.8">6</text>
<text x="140.5" y="122.5">E2#</text>
<text x="140.5" y="125">E3</text>
<text x="147.2" y="125">Y4#</text>
<text x="147.2" y="122.5">Y3#</text>
<text x="152.4" y="123.8">11</text>
<text x="152.4" y="121.2">12</text>
<text x="200.4" y="121.2">4</text>
<text x="200.4" y="123.8">5</text>
<text x="202.7" y="122.5">4</text>
<text x="202.7" y="125">5</text>
<text x="138.2" y="126.3">7</text>
<text x="138.2" y="128.8">8</text>
<text x="140.5" y="127.6">Y7#</text>
<text x="140.5" y="130.1">GND Y6#</text>
<text x="147.2" y="127.6">Y5#</text>
<text x="152.4" y="128.8">9</text>
<text x="152.4" y="126.3">10</text>
<text x="200.4" y="126.3">6</text>
<text x="200.4" y="128.8">7</text>
<text x="200.4" y="131.4">8</text>
<text x="202.7" y="127.6">6</text>
<text x="202.7" y="130.1">7</text>
<text x="199.1" y="136.5">10</text>
<text x="200.4" y="133.9">9</text>
<text x="202.7" y="132.7">8</text>
<text x="202.7" y="135.2">9</text>
<text x="202.7" y="137.7">10</text>
<text x="138.2" y="139">1</text>
<text x="138.2" y="141.5">2</text>
<text x="140.5" y="140.3">A0</text>
<text x="140.5" y="142.8">A1</text>
<text x="146.4" y="140.3">VCC</text>
<text x="147.2" y="142.8">Y0#</text>
<text x="152.4" y="141.5">15</text>
<text x="152.4" y="139">16</text>
<text x="199.1" y="139">11</text>
<text x="199.1" y="141.5">12</text>
<text x="202.7" y="140.3">11</text>
<text x="202.7" y="142.8">12</text>
<text x="138.2" y="144.1">3</text>
<text x="138.2" y="146.6">4</text>
<text x="138.2" y="149.2">5</text>
<text x="140.5" y="145.4">A2</text>
<text x="140.5" y="147.9">E1#</text>
<text x="147.2" y="147.9">Y2#</text>
<text x="147.2" y="145.4">Y1#</text>
<text x="152.4" y="149.2">12</text>
<text x="152.4" y="146.6">13</text>
<text x="152.4" y="144.1">14</text>
<text x="199.1" y="144.1">13</text>
<text x="199.1" y="146.6">14</text>
<text x="199.1" y="149.2">15</text>
<text x="202.7" y="145.4">13</text>
<text x="202.7" y="147.9">14</text>
<text x="138.2" y="151.7">6</text>
<text x="138.2" y="154.2">7</text>
<text x="140.5" y="150.4">E2#</text>
<text x="140.5" y="153">E3</text>
<text x="140.5" y="155.5">Y7#</text>
<text x="147.2" y="155.5">Y5#</text>
<text x="147.2" y="153">Y4#</text>
<text x="147.2" y="150.4">Y3#</text>
<text x="152.4" y="154.2">10</text>
<text x="152.4" y="151.7">11</text>
<text x="199.1" y="151.7">16</text>
<text x="199.1" y="154.2">17</text>
<text x="202.7" y="150.4">15</text>
<text x="202.7" y="153">16</text>
<text x="202.7" y="155.5">17</text>
<text x="138.2" y="156.8">8</text>
<text x="140.5" y="158.1">GND Y6#</text>
<text x="152.4" y="156.8">9</text>
<text x="206.2" y="160.2" transform="rotate(-90 206.2 160.2)">18</text>
<text x="207.5" y="156.5" transform="rotate(-90 207.5 156.5)">18</text>
<text x="27.7" y="170.8">1</text>
<text x="27.7" y="173.3">2</text>
<text x="30" y="172">CHRG</text>
<text x="39.1" y="172">PROG</text>
<text x="47" y="170.8">5</text>
<text x="27.7" y="175.8">3</text>
<text x="30" y="174.6">GND</text>
<text x="30" y="177.1">BAT</text>
<text x="41" y="177.1">VCC</text>
<text x="47" y="175.8">4</text>
</g>
<g font-size="2.3" fill="#000080">
<text x="232.3" y="2.9">BOOT</text>
<text x="247.5" y="10.5">C11</text>
<text x="215.7" y="23.2">GND</text>
<text x="119.3" y="29.5">CH582F</text>
<text x="30.4" y="30.8">C8</text>
<text x="38" y="30.8">C1</text>
<text x="199.3" y="41">C2</text>
<text x="208.2" y="41">C4</text>
<text x="26.5" y="44.8">GND</text>
<text x="27.8" y="52.4">X1</text>
<text x="15.1" y="56.2">GND</text>
<text x="82.4" y="58.8">L1</text>
<text x="204.3" y="54.9">GND</text>
<text x="45.5" y="61.3">GND</text>
<text x="117.9" y="60">GND</text>
<text x="263.6" y="65.6" transform="rotate(-90 263.6 65.6)">GND</text>
<text x="17.7" y="70.2">D3</text>
<text x="4.9" y="74">GND</text>
<text x="112.9" y="77.8">C3</text>
<text x="247.5" y="74">R22</text>
<text x="257.7" y="74">R23</text>
<text x="270.3" y="76.5">GND</text>
<text x="105.3" y="81.6">R16</text>
<text x="121.8" y="79.1">U5</text>
<text x="42.6" y="89.7" transform="rotate(-90 42.6 89.7)">GND</text>
<text x="148.5" y="85.4">C7</text>
<text x="171.3" y="86.7">Designator</text>
<text x="194.2" y="89.2">BATTERY_CONNECTOR</text>
<text x="247.5" y="85.4">R20</text>
<text x="257.7" y="85.4">R21</text>
<text x="270.3" y="88">GND</text>
<text x="26.5" y="93">U11</text>
<text x="164.5" y="94.8" transform="rotate(-90 164.5 94.8)">GND</text>
<text x="195.4" y="95.6">GND</text>
<text x="13.8" y="100.7">GND</text>
<text x="144.6" y="99.4">GND</text>
<text x="289.4" y="103.2">GND</text>
<text x="62.1" y="113.4">GND</text>
<text x="139.6" y="108.3">U1</text>
<text x="201.4" y="111.3" transform="rotate(-90 201.4 111.3)">GND</text>
<text x="210.7" y="108.3">FPC1</text>
<text x="46.8" y="118.4">GND</text>
<text x="238.6" y="114.6">GND</text>
<text x="27.8" y="124.8">R1</text>
<text x="40.5" y="127.3">GND</text>
<text x="131.5" y="131.6" transform="rotate(-90 131.5 131.6)">GND</text>
<text x="237.4" y="128.6">R15</text>
<text x="250.1" y="127.3">LED_RED</text>
<text x="27.8" y="132.4">R2</text>
<text x="40.5" y="135">GND</text>
<text x="139.6" y="136.2">U2</text>
<text x="264.9" y="132.9" transform="rotate(-90 264.9 132.9)">GND</text>
<text x="237.4" y="140">R3</text>
<text x="247.5" y="138.8">LED_BLUE</text>
<text x="129" y="149.4" transform="rotate(-90 129 149.4)">GND</text>
<text x="262.3" y="144.3" transform="rotate(-90 262.3 144.3)">GND</text>
<text x="30.4" y="155.3">LED_YELLOW</text>
<text x="237.4" y="151.5">R18</text>
<text x="250.1" y="150.2">LED_GREEN KT-0805G</text>
<text x="266.1" y="155.7" transform="rotate(-90 266.1 155.7)">GND</text>
<text x="41.8" y="159.1">R14</text>
<text x="131.5" y="159.6" transform="rotate(-90 131.5 159.6)">GND</text>
<text x="201.4" y="162.1" transform="rotate(-90 201.4 162.1)">GND</text>
<text x="53.2" y="169.2">R12</text>
<text x="63.4" y="169.2">R27</text>
<text x="73.5" y="169.2">R28</text>
<text x="84.9" y="171.8">GND</text>
<text x="16.3" y="174.3">GND</text>
<text x="41.7" y="185.8">GND</text>
<text x="51.9" y="185.8">GND</text>
<text x="63.4" y="181.9">C9</text>
<text x="26.5" y="187">C10</text>
<text x="41.8" y="194.6">Q2</text>
<text x="63.4" y="197.2">D2</text>
<text x="29" y="202.3">GND</text>
<text x="41.8" y="199.7">R19</text>
<text x="1.1" y="211.2">1</text>
</g>
<g font-size="2.3" fill="#00f">
<text x="205.6" y="8">K2-1809SN-A4DW-06</text>
<text x="261.5" y="8">PB22/BOOT</text>
<text x="53.9" y="15.6">PA11</text>
<text x="181.5" y="15.6">USB_CHECK</text>
<text x="239.9" y="15.6">100nF</text>
<text x="7.9" y="20.7">VDCID</text>
<text x="54.3" y="23.2">VSW</text>
<text x="56.7" y="18.1">Y0</text>
<text x="181.5" y="20.7">Y3</text>
<text x="181.5" y="18.1">Y2</text>
<text x="181.5" y="23.2">Y4</text>
<text x="6.1" y="25.7">VDD3V3</text>
<text x="48.3" y="28.3">PA8/RXD1</text>
<text x="181.5" y="25.7">BAT_CHECK</text>
<text x="181.5" y="28.3">Y1</text>
<text x="30.4" y="35.9">2.2uF</text>
<text x="38" y="35.9">2.2uF</text>
<text x="48.6" y="30.8">PA9/TXD1</text>
<text x="56.7" y="35.9">X2</text>
<text x="56.7" y="33.4">X3</text>
<text x="116.7" y="33.4">CH582F</text>
<text x="181.5" y="33.4">ANT</text>
<text x="220.9" y="30.8">VDCIA</text>
<text x="220.9" y="35.9">VINTA</text>
<text x="53.9" y="38.4">PB13</text>
<text x="53.9" y="41">PB12</text>
<text x="181.5" y="38.4">X32MI</text>
<text x="181.5" y="41">X32MO</text>
<text x="48.5" y="43.5">PB11/UD+</text>
<text x="49.1" y="46.1">PB10/UD-</text>
<text x="181.5" y="43.5">PB22/BOOT</text>
<text x="181.5" y="46.1">PB23</text>
<text x="199.3" y="46.1">100nF</text>
<text x="208.2" y="46.1">2.2uF</text>
<text x="56.7" y="48.6">X1</text>
<text x="181.5" y="48.6">X0</text>
<text x="274.2" y="48.6">ANT</text>
<text x="51.9" y="56.2">X32MO</text>
<text x="7.1" y="61.3">X32MI</text>
<text x="29.1" y="65.1">32MHz</text>
<text x="64.4" y="61.3">VSW</text>
<text x="82.4" y="63.8">22uH</text>
<text x="102.7" y="61.3">VDCID</text>
<text x="51.9" y="74">VBUS</text>
<text x="51.9" y="76.5">PB11/UD+</text>
<text x="82.1" y="75.3">5V</text>
<text x="227.7" y="76.5">BAT+</text>
<text x="17.7" y="82.9">ESDR0502NMUTBG</text>
<text x="51.9" y="79.1">PB10/UD-</text>
<text x="112.9" y="82.9">1uF</text>
<text x="168.8" y="82.9">VDD3V3</text>
<text x="219.6" y="81.6">BAT_CHECK</text>
<text x="247.5" y="79.1">1M</text>
<text x="257.7" y="79.1">1M</text>
<text x="86.8" y="88">CE</text>
<text x="105.3" y="84.2">1M</text>
<text x="227.2" y="88">VBUS</text>
<text x="121.8" y="91.8">ME6214C33M5G</text>
<text x="148.5" y="90.5">1uF</text>
<text x="155.4" y="95.6">CE</text>
<text x="219.3" y="93">USB_CHECK</text>
<text x="247.5" y="90.5">1M</text>
<text x="257.7" y="90.5">1M</text>
<text x="259.6" y="95.6">PA11</text>
<text x="154.8" y="99.4">YTC-A1001WF-02A</text>
<text x="188.3" y="98.1">BAT+</text>
<text x="1.8" y="105.7">USB_CC1</text>
<text x="6.2" y="103.2">VBUS</text>
<text x="68.5" y="105.7">PB11/UD+</text>
<text x="68.5" y="103.2">PB10/UD-</text>
<text x="191.6" y="103.2">YTC-A1001WF-02A</text>
<text x="228.3" y="107">VDD3V3</text>
<text x="258.8" y="103.2">PIN17</text>
<text x="288.2" y="105.7">VDD3V3</text>
<text x="1.5" y="108.3">PB11/UD+</text>
<text x="2.1" y="110.8">PB10/UD-</text>
<text x="68.5" y="110.8">VBUS</text>
<text x="68.5" y="108.3">USB_CC2</text>
<text x="166.2" y="112.1">VDD3V3</text>
<text x="210.7" y="111.8">X10B25L17T</text>
<text x="226.1" y="109.6">PA8/RXD1</text>
<text x="226.4" y="112.1">PA9/TXD1</text>
<text x="258.8" y="108.3">PIN17</text>
<text x="258.8" y="113.4">PIN17</text>
<text x="166.2" y="119.7">ROW8</text>
<text x="166.2" y="117.2">ROW9</text>
<text x="166.2" y="114.6">ROW10</text>
<text x="180.8" y="114.6">ROW0</text>
<text x="180.8" y="117.2">ROW1</text>
<text x="185" y="119.7">Y0</text>
<text x="26.5" y="121">TYPE-C 16PQT 073</text>
<text x="91" y="122.3">X0</text>
<text x="116.5" y="124.8">VDD3V3</text>
<text x="166.2" y="124.8">ROW6</text>
<text x="166.2" y="122.3">ROW7</text>
<text x="180.8" y="124.8">ROW2</text>
<text x="185" y="122.3">Y1</text>
<text x="3.1" y="127.3">USB_CC1</text>
<text x="27.8" y="129.9">5.1k</text>
<text x="91" y="127.3">X1</text>
<text x="118.6" y="127.3">ROW3</text>
<text x="166.2" y="129.9">ROW4</text>
<text x="166.2" y="127.3">ROW5</text>
<text x="180.8" y="127.3">ROW3</text>
<text x="180.8" y="129.9">ROW4</text>
<text x="217.7" y="131.1">PB13</text>
<text x="262.8" y="127.3">NCD0805R1</text>
<text x="3.1" y="135">USB_CC2</text>
<text x="27.8" y="137.5">5.1k</text>
<text x="91" y="132.4">X2</text>
<text x="91" y="137.5">X3</text>
<text x="139.6" y="133.7">74HC138T</text>
<text x="180.8" y="132.4">ROW5</text>
<text x="185" y="135">Y2</text>
<text x="185" y="137.5">Y3</text>
<text x="237.4" y="133.7">820</text>
<text x="166.2" y="140">VDD3V3</text>
<text x="166.2" y="142.6">ROW2</text>
<text x="180.8" y="140">ROW6</text>
<text x="180.8" y="142.6">ROW7</text>
<text x="217.7" y="142.6">PB12</text>
<text x="262.8" y="138.8">LTST-C171TBKT</text>
<text x="166.2" y="147.7">ROW0</text>
<text x="166.2" y="145.1">ROW1</text>
<text x="180.8" y="145.1">ROW8</text>
<text x="185" y="147.7">Y4</text>
<text x="237.4" y="145.1">820</text>
<text x="179.6" y="152.7">ROW10</text>
<text x="180.8" y="150.2">ROW9</text>
<text x="181.4" y="155.3">PIN17</text>
<text x="217.7" y="154">PB23</text>
<text x="84.5" y="157" transform="rotate(-90 84.5 157)">VBUS</text>
<text x="139.6" y="161.6">74HC138T</text>
<text x="237.4" y="156.5">820</text>
<text x="30.4" y="165.4">KT-0805Y</text>
<text x="41.8" y="164.2">820</text>
<text x="5.4" y="176.9">BAT+</text>
<text x="51.9" y="174.3">5.1k</text>
<text x="62.1" y="174.3">5.1k</text>
<text x="72.3" y="174.3">5.1k</text>
<text x="29.1" y="180.7">TP4054-42-SOT25R</text>
<text x="62.1" y="184.5">10uF</text>
<text x="29.1" y="189.6">10uF</text>
<text x="46.9" y="197.2">AO3401A</text>
<text x="71" y="192.1">5V</text>
<text x="63.4" y="199.7">1N5819WS</text>
<text x="41.8" y="204.8">1M</text>
</g>
<g font-size="2.3" fill="#999">
<text x="266.6" y="34.6">ANT1</text>
<text x="244.6" y="46" transform="rotate(-90 244.6 46)">0</text>
<text x="249.6" y="46" transform="rotate(-90 249.6 46)">1</text>
<text x="278.5" y="94.3">1</text>
<text x="282.6" y="95.6">1</text>
<text x="288.2" y="95.6">PA11</text>
<text x="282.3" y="101.9">JP1</text>
<text x="249.9" y="106">1</text>
<text x="251.3" y="103.2">CN1</text>
<text x="252.3" y="107.3">1</text>
<text x="277.4" y="104.5">1</text>
<text x="282.3" y="107">JP2</text>
<text x="282.4" y="104.5">2</text>
<text x="249.9" y="108.5">2</text>
<text x="249.9" y="111.1">3</text>
<text x="249.9" y="113.6">4</text>
<text x="252.3" y="109.8">2</text>
<text x="252.3" y="112.3">3</text>
<text x="277.4" y="109.6">1</text>
<text x="278.5" y="112.1">1</text>
<text x="282.4" y="109.6">2</text>
<text x="282.6" y="113.4">1</text>
<text x="288.2" y="113.4">PIN17</text>
<text x="251.3" y="118.4">X6511FRS-04-C85D30</text>
<text x="252.3" y="114.9">4</text>
</g>
<text font-size="1.6" fill="#000080" x="29.1" y="168.1">U7</text>
</svg>
